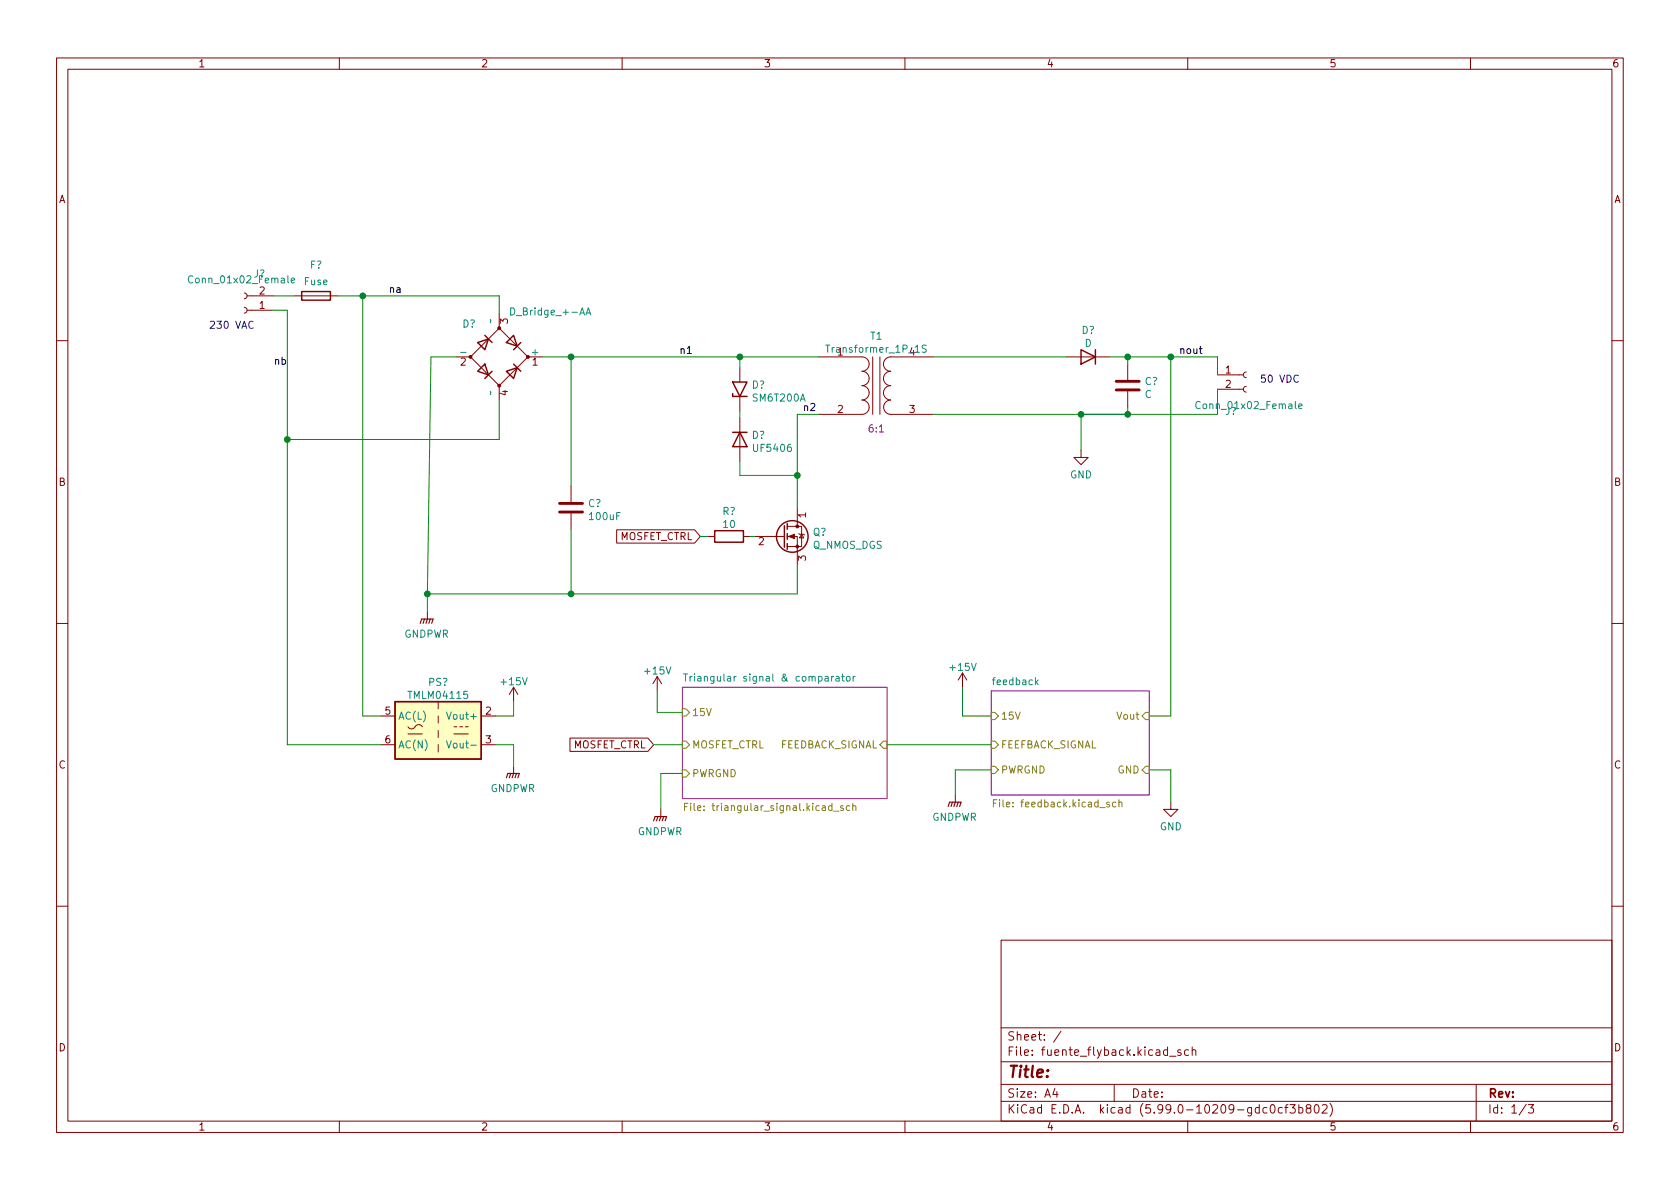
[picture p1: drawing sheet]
<svg xmlns="http://www.w3.org/2000/svg" width="297mm" height="210mm" viewBox="0 0 297 210" stroke-linecap="round" stroke-linejoin="round" font-family="sans-serif">
<g fill="none" stroke="#840000" stroke-width=".18">
<path d="M10 10.2h277v190.1h-277zM12 12.2h273v186.1h-273zM60 10.2v2M110 10.2v2M160 10.2v2M210 10.2v2M260 10.2v2M43.2 51.8l.3 .2 .2 .3-.2 .4-.3 .1M43.2 54.4l.3 .1 .2 .4-.2 .3-.3 .2M43.7 52.3h4.6M43.7 54.9h4.6M52.1 52.3h7.6"/>
<path d="M88.3 58l5 5.1-5 5.1-5.1-5.1zM88.3 55.5v2.5M10 60.2h2M80.6 63.1h2.6M88.3 68.2v2.5M93.3 63.1h2.6M130.8 65v2.6M130.8 70.1v2.5M130.8 73.9v7.6M144.8 63.1h7.6a1.27 1.27 0 0 1 1.3 1.3 1.27 1.27 0 0 1-1.3 1.3 1.27 1.27 0 0 1 1.3 1.2 1.27 1.27 0 0 1-1.3 1.3 1.27 1.27 0 0 1 1.3 1.3M153.7 69.5a1.27 1.27 0 0 1-1.3 1.2 1.27 1.27 0 0 1 1.3 1.3 1.27 1.27 0 0 1-1.3 1.3h-7.6M154.3 63.1v10.2"/>
<path d="M155.6 63.1v10.2M156.2 69.5a1.27 1.27 0 0 0 1.3 1.2 1.27 1.27 0 0 0-1.3 1.3 1.27 1.27 0 0 0 1.3 1.3h7.6M165.1 63.1h-7.6a1.27 1.27 0 0 0-1.3 1.3 1.27 1.27 0 0 0 1.3 1.3 1.27 1.27 0 0 0-1.3 1.2 1.27 1.27 0 0 0 1.3 1.3 1.27 1.27 0 0 0-1.3 1.3M188.6 63.1h7.6M191.1 79.6v1.3h1.3l-1.3 1.3-1.2-1.3h1.2M199.4 64.4v2.8M199.4 69.2v2.8M215.3 68.8h4.5M215.3 66.3h4.5M220.3 68.3l-.3 .2-.2 .3 .2 .4 .3 .1M220.3 65.8l-.3 .1-.2 .4 .2 .3 .3 .2M285 60.2h2"/>
<path d="M101 86v2.8M101 90.8v2.8M109 93.7h13.8l1 1.2-1 1.1h-13.8zM125.1 94.9h1.3M131.4 94.9h1.3M133.3 94.9h5.4M139.2 94.9h1.8v5M139.2 93.1h2.5v3.5h-2.5M141 89.8v3.3M141.2 94.4l.2 .1h.7l.1 .1M141.7 94.5l.4 .6h-.7zM10 110.2h2"/>
<path d="M75.6 108.2v1.3M116.2 119.6l-.8 1.3M116.2 119.6v2.6M116.2 119.6l.8 1.3M170.2 119l-.8 1.3M170.2 119v2.5M170.2 119l.7 1.3M285 110.2h2M67.3 126.6h2.5M67.3 131.7h2.5M72.1 129.8h2.6M74.7 128.5a.82 .82 0 0 0-.8-.3 .82 .82 0 0 0-.7 .6 .71 .71 0 0 1-1.1-.3"/>
<path d="M77.5 124.1v1.2M77.5 126.6v1.3M77.5 129.2v1.2M77.5 131.7v1.3M80.3 129.8h2.5M80.3 128.5h.5M81.3 128.5h.5M82.3 128.5h.5M85.1 126.6h2.5M85.1 131.7h2.5M90.8 121.5l-.8 1.3M90.8 121.5v2.6"/>
<path d="M90.8 135.5v1.3M90.8 121.5l.8 1.3M100.8 130.5h13.8l1 1.2-1 1.2h-13.8zM116.8 143.1v1.3M168.9 140.6v1.3M207 141.9v1.2h1.3l-1.3 1.3-1.3-1.3h1.3M10 160.2h2M177 166.3h108v32h-108zM285 160.2h2M60 198.3v2M110 198.3v2M160 198.3v2"/>
<path d="M177 194.8h108M177 191.8h108M177 187.8h108M177 181.8h108M186.5 192.5l-.4 1h1M186.9 193v1M187.6 182.4l-1.3 1.9M197 191.8v3M206.8 186.8h1.1M208.8 185.7l-.4-.1-.2 .2 .1 .3 .5 .1v.4h-.6M210 198.3v2M210.1 185.7l-.4-.1-.3 .3v.4l.2 .3h.5"/>
<path d="M210.8 185.8l.2-.2 .4 .1v.9M210.8 185.1v1.5M224 195.9l-.4-.1-.3 .3v.4l.1 .3h.6M224.8 195.4l.1-.1a.81 .81 0 0 1 .6 .7 .81 .81 0 0 1-.3 .8h-.1a.81 .81 0 0 1-.6-.6 .81 .81 0 0 1 .3-.8zM226.7 195.9l-.4-.1-.3 .3v.4l.1 .3h.6M227.1 195.8h.6M227.7 195.3l-.3 .2v1.3M228.1 195.3h.9l-.5 .6 .4 .1v.7l-.2 .1h-.4l-.2-.1M229.6 195.9l.5-.1 .3 .3v.4l-.2 .3h-.6M229.6 195.3v1.5M231.2 196l-.3-.3 .1-.2 .2-.2 .4 .1 .2 .2-.1 .2-.6 .2-.2 .3 .1 .4 .2 .1h.4l.2-.3-.1-.4-.2-.1M232.5 195.5l.2-.2a.81 .81 0 0 1 .6 .7 .81 .81 0 0 1-.3 .8h-.1a.81 .81 0 0 1-.4-1.3z"/>
<path d="M233.8 195.5l.6-.2 .2 .2v.3l-.9 1h.9M235.1 195.1a1.72 1.72 0 0 1 0 2.3M260 198.3v2M261 191.8v6.5M269.9 195.3l-1.3 1.9M270.2 195.3h1l-.6 .6 .5 .1v.7l-.2 .1h-.5l-.2-.1"/>
</g>
<g fill="#fff" stroke="#fff" stroke-width=".18">
<path d="M175.3 122.2h27.9v18.4h-27.9z"/>
<path d="M120.6 121.5h36.2v19.7h-36.2z"/>
</g>
<path d="M120.6 121.5h36.2v19.7h-36.2zM175.3 122.2h27.9v18.4h-27.9z" fill="none" stroke="#840084" stroke-width=".18"/>
<g fill="none" stroke="#008484" stroke-width=".18">
<path d="M34.1 48.9a.6 .6 0 0 0-.9 .4 .6 .6 0 0 0 .6 .7l.3-.1M51.5 49.6l.6-.1-.1-.3h-.3l-.2 .2 .1 .6h.4M86.7 56.5l.1 .6M103.6 55.7l.4-1.3 .4 1.3M103.7 55.3h.6M86.7 69.2l.1 .6M146 61h.7M163.8 61.1l-.5-.1-.2 .2v.3l.5 .3 .2 .3-.3 .2-.5-.1M212.2 71.1a.6 .6 0 0 0-.8 .4 .6 .6 0 0 0 .6 .8l.2-.2M229.6 71.8l.6-.1v-.2l-.4-.1-.2 .2 .1 .6h.5M120.9 119.2h.7M121.2 119.2v1.2"/>
<path d="M122 119.6v.8M122.4 119.6l-.4 .2M147.8 119.7h.5l.1 .7M148.4 119.9l-.5 .1-.1 .1 .1 .3h.5M148.8 119.6h.5M149 119.2v1.1l.3 .1M149.7 119.7l.2-.1 .3 .1 .1 .5-.1 .2h-.3l-.2-.1zM150.8 119.6v.8M151.2 119.6l-.4 .2M78.9 125.9l.5 1.3 .4-1.3M78.9 131l.5 1.3 .4-1.3M183.2 120.6l.4 .5"/>
<path d="M183.6 120.2l-.5 .5"/>
</g>
<g fill="none" stroke="#848400" stroke-width=".18">
<path d="M120.6 136.1h.7l.6 .7-.6 .6h-.7zM120.6 131.1h.7l.6 .6-.6 .6h-.7zM120.6 125.3h.7l.6 .7-.6 .6h-.7zM156.2 131.1h.6v1.2h-.6l-.6-.6zM175.3 135.5h.6l.6 .6-.6 .7h-.6zM175.3 126h.6l.6 .6-.6 .6h-.6zM175.3 131.1h.6l.6 .6-.6 .6h-.6zM202.6 126h.6v1.2h-.6l-.7-.6zM202.6 135.5h.6v1.3h-.6l-.7-.7zM121 142.7h.5M121.6 142.1h-.6v1.2M147.4 143.4h1"/>
<path d="M149.1 142.5h-.3l-.2 .2 .1 .1 .4 .2v.3h-.5M150.2 142.5h-.3l-.3 .2 .2 .6h.4M150.8 142.6l.2-.1h.3v.8M150.8 142.1v1.2M175.6 142h.5M176.2 141.4h-.6v1.3M197.3 141.9l-.4-.1-.2 .3 .1 .5h.5M197.8 142l.2-.2 .3 .1 .1 .8M197.8 141.4v1.3"/>
</g>
<path d="M69.8 124.1h15.3v10.1h-15.3z" fill="#ffffc2" stroke="#ffffc2" stroke-width=".18"/>
<g fill="none" stroke="#840000" stroke-width=".25">
<path d="M53.3 51.6h5.1v1.5h-5.1zM85.7 59.3l1.3 1.3M84.5 60.6l1.9-.7-.7 1.9zM84.5 65.7l1.2-1.3 .7 1.9zM87 65.7l-1.3 1.2M89.5 60.6l1.3-1.3 .6 1.9zM89.5 65.7l1.9-.7-.6 1.9zM90.8 64.4l1.3 1.3M92.1 60.6l-1.3 1.2M129.5 69.6v.5h2.6M129.5 67.6h2.6l-1.3 2.5zM129.5 76.4h2.6"/>
<path d="M130.8 76.4l1.3 2.6h-2.6zM191.1 61.8l2.6 1.3-2.6 1.3zM193.7 61.8v2.6M126.4 93.8h5v2.1h-5zM138.7 93v3.8M139.2 92.6v1M139.2 94.4v1M139.2 96.1v1M69.8 124.1h15.3v10.1h-15.3z"/>
<circle cx="140.1" cy="94.9" r="2.79"/>
</g>
<g fill="#840000" stroke="#840000" stroke-width=".18">
<path d="M139.4 94.9l1.1-.4v.7z"/>
<circle cx="141" cy="96.6" r=".25"/>
<circle cx="141" cy="93.1" r=".25"/>
<circle cx="83.2" cy="63.1" r=".25"/>
<circle cx="88.3" cy="68.2" r=".25"/>
<circle cx="88.3" cy="58" r=".25"/>
<circle cx="93.3" cy="63.1" r=".25"/>
</g>
<g fill="none" stroke="#840000" stroke-width=".2">
<path d="M74.3 110.2l.2-.7h2.1l-.3 .7M75.1 109.5l-.3 .7M75.6 109.5l-.3 .7M76.1 109.5l-.3 .7M89.5 137.5l.3-.7h2l-.2 .7M90.3 136.8l-.3 .7M90.8 136.8l-.2 .7M91.3 136.8l-.2 .7M115.6 145.2l.2-.8h2.1l-.3 .8M116.3 144.4l-.2 .8M116.8 144.4l-.2 .8M117.3 144.4l-.2 .8"/>
<path d="M167.6 142.6l.3-.7h2l-.2 .7M168.4 141.9l-.3 .7M168.9 141.9l-.2 .7M169.4 141.9l-.2 .7"/>
</g>
<path d="M197.4 69h4M197.4 67.4h4M98.9 90.5h4.1M98.9 89h4.1" fill="none" stroke="#840000" stroke-width=".51"/>
<path d="M37.2 56.9l.5-.1 .2 .4-.8 .9h.8M223.7 66.3h-.6l-.1 .6 .2-.1 .4 .1 .1 .1v.5l-.2 .1-.5-.1" fill="none" stroke="#0000c2" stroke-width=".18"/>
<g fill="none" stroke="#008400" stroke-width=".18">
<path d="M48.3 54.9h2.5v76.8h16.5M48.3 52.3h3.8M59.7 52.3h28.6v3.2M64.1 52.3v74.3h3.2M80.6 63.1h-4.4l-.6 41.9M88.3 70.7v7h-37.5M95.9 63.1h48.9M101 63.1v22.9M130.8 63.1v1.9M130.8 72.6v1.3M144.8 73.3h-3.8v16.5M165.1 63.1h23.5"/>
<path d="M191.1 73.3v6.3M196.2 63.1h19.1v3.2M199.4 63.1v1.3M199.4 72v1.3M207 63.1v63.5h-3.8M215.3 68.8v4.5h-50.2M101 93.6v11.4M123.8 94.9h1.3M130.8 81.5v2.6h10.2M132.7 94.9h.6M141 99.9v5.1h-65.4M75.6 105v3.2"/>
<path d="M87.6 131.7h3.2v3.8M90.8 124.1v2.5h-3.2M115.6 131.7h5M116.2 122.2v3.8h4.4M120.6 136.8h-3.8v6.3M156.8 131.7h18.5M170.2 121.5v5.1h5.1M175.3 136.1h-6.4v4.5M203.2 136.1h3.8v5.8"/>
</g>
<g fill="#008400" stroke="#008400" stroke-width=".18">
<circle cx="101" cy="63.1" r=".51"/>
<circle cx="130.8" cy="63.1" r=".51"/>
<circle cx="141" cy="84.1" r=".51"/>
<circle cx="101" cy="105" r=".51"/>
<circle cx="64.1" cy="52.3" r=".51"/>
<circle cx="50.8" cy="77.7" r=".51"/>
<circle cx="75.6" cy="105" r=".51"/>
<circle cx="199.4" cy="63.1" r=".51"/>
<circle cx="207" cy="63.1" r=".51"/>
<circle cx="191.1" cy="73.3" r=".51"/>
<circle cx="199.4" cy="73.3" r=".51"/>
</g>
<text font-size="2.8" fill="#840000" x="178" y="190.6">Title:</text>
<g font-size="2.1" fill="#840000">
<text x="178" y="184">Sheet: /</text>
<text x="178" y="186.7">File: fuente_flyback.kicad_sch</text>
<text x="178" y="196.9">KiCad E.D.A. kicad (5.99.0-10209-gdc0cf3b802)</text>
<text x="178" y="194.1">Size: A4</text>
<text x="200" y="194.1">Date:</text>
<text x="263" y="194.1">Rev:</text>
<text x="263" y="196.9">Id: 1/3</text>
</g>
<g font-size="1.8" fill="#840000">
<text x="35" y="11.9">1</text>
<text x="85" y="11.9">2</text>
<text x="135" y="11.9">3</text>
<text x="185" y="11.9">4</text>
<text x="235" y="11.9">5</text>
<text x="285" y="11.9">6</text>
<text x="10.3" y="35.9">A</text>
<text x="285.3" y="35.9">A</text>
<text x="45.9" y="52.1">2</text>
<text x="45.9" y="54.6">1</text>
<text x="89.8" y="57.3" transform="rotate(-90 89.8 57.3)">3</text>
<text x="81.4" y="64.6">2</text>
<text x="94.1" y="64.6">1</text>
<text x="89.8" y="70" transform="rotate(-90 89.8 70)">4</text>
<text x="216.7" y="66">1</text>
<text x="216.7" y="68.6">2</text>
<text x="148.1" y="73">2</text>
<text x="160.8" y="73">3</text>
<text x="10.3" y="85.9">B</text>
<text x="285.3" y="85.9">B</text>
<text x="109.4" y="95.5">MOSFET_CTRL</text>
<text x="142.5" y="91.5" transform="rotate(-90 142.5 91.5)">1</text>
<text x="134.1" y="96.4">2</text>
<text x="142.5" y="99.2" transform="rotate(-90 142.5 99.2)">3</text>
<text x="68.1" y="126.4">5</text>
<text x="68.1" y="131.4">6</text>
<text x="85.9" y="126.4">2</text>
<text x="85.9" y="131.4">3</text>
<text x="10.3" y="135.9">C</text>
<text x="101.2" y="132.3">MOSFET_CTRL</text>
<text x="285.3" y="135.9">C</text>
<text x="10.3" y="185.9">D</text>
<text x="285.3" y="185.9">D</text>
<text x="35" y="199.9">1</text>
<text x="85" y="199.9">2</text>
<text x="135" y="199.9">3</text>
<text x="185" y="199.9">4</text>
<text x="235" y="199.9">5</text>
<text x="285" y="199.9">6</text>
</g>
<g font-size="1.8" fill="#008484">
<text x="54.8" y="47.5">F?</text>
<text x="33.9" y="50.1">Conn_01x02_Female</text>
<text x="44.8" y="49.1">J?</text>
<text x="53.8" y="50.4">Fuse</text>
<text x="81.7" y="57.9">D?</text>
<text x="90.8" y="55.8">D_Bridge_+-AA</text>
<text x="191.2" y="59">D?</text>
<text x="81.6" y="62.9">-</text>
<text x="94.1" y="62.9">+</text>
<text x="146.6" y="62.4">Transformer_1P_1S</text>
<text x="148.1" y="62.9">1</text>
<text x="153.9" y="60.1">T1</text>
<text x="160.8" y="62.9">4</text>
<text x="191.8" y="61.3">D</text>
<text x="132.9" y="68.7">D?</text>
<text x="133.2" y="71">SM6T200A</text>
<text x="202.4" y="70.4">C</text>
<text x="202.4" y="68.1">C?</text>
<text x="132.9" y="77.6">D?</text>
<text x="212.1" y="72.3">Conn_01x02_Female</text>
<text x="216.6" y="73.4">J?</text>
<text x="133.4" y="79.9">UF5406</text>
<text x="104" y="89.7">C?</text>
<text x="189.2" y="84.6">GND</text>
<text x="104.3" y="92">100uF</text>
<text x="127.7" y="91">R?</text>
<text x="127.9" y="93.3">10</text>
<text x="143.7" y="94.7">Q?</text>
<text x="143.6" y="97">Q_NMOS_DGS</text>
<text x="71.4" y="112.8">GNDPWR</text>
<text x="114.1" y="119.3">+15V</text>
<text x="168.1" y="118.6">+15V</text>
<text x="72.5" y="123.6">TMLM04115</text>
<text x="75.7" y="121.3">PS?</text>
<text x="88.7" y="121.2">+15V</text>
<text x="122.9" y="120.5">Triangular signal &amp; comparator</text>
<text x="175.7" y="121.1">feedback</text>
<text x="70.4" y="127.2">AC(L)</text>
<text x="79.6" y="127.2">Vout+</text>
<text x="70.4" y="132.3">AC(N)</text>
<text x="80.1" y="132.3">Vout-</text>
<text x="86.6" y="140.1">GNDPWR</text>
<text x="112.7" y="147.7">GNDPWR</text>
<text x="164.8" y="145.1">GNDPWR</text>
<text x="205" y="146.8">GND</text>
</g>
<g font-size="1.8">
<text x="69.1" y="51.8">na</text>
<text x="48.6" y="64.5">nb</text>
<text x="120.5" y="62.6">n1</text>
<text x="208.9" y="62.6">nout</text>
<text x="142.3" y="72.7">n2</text>
</g>
<g font-size="1.8" fill="#0000c2">
<text x="37.9" y="58.1">230 VAC</text>
<text x="223.7" y="67.7">50 VDC</text>
</g>
<text font-size="1.8" fill="#840084" x="153.7" y="76.4">6:1</text>
<g font-size="1.8" fill="#848400">
<text x="122.3" y="126.6">15V</text>
<text x="176.9" y="127.2">15V</text>
<text x="197.6" y="127.2">Vout</text>
<text x="122.3" y="137.4">PWRGND</text>
<text x="122.3" y="132.3">MOSFET_CTRL</text>
<text x="137.7" y="132.3">FEEDBACK_SIGNAL</text>
<text x="176.9" y="136.8">PWRGND</text>
<text x="176.9" y="132.3">FEEFBACK_SIGNAL</text>
<text x="197.6" y="136.8">GND</text>
<text x="122.5" y="143.4">File: triangular_signal.kicad_sch</text>
<text x="176.6" y="142.7">File: feedback.kicad_sch</text>
</g>
</svg>
